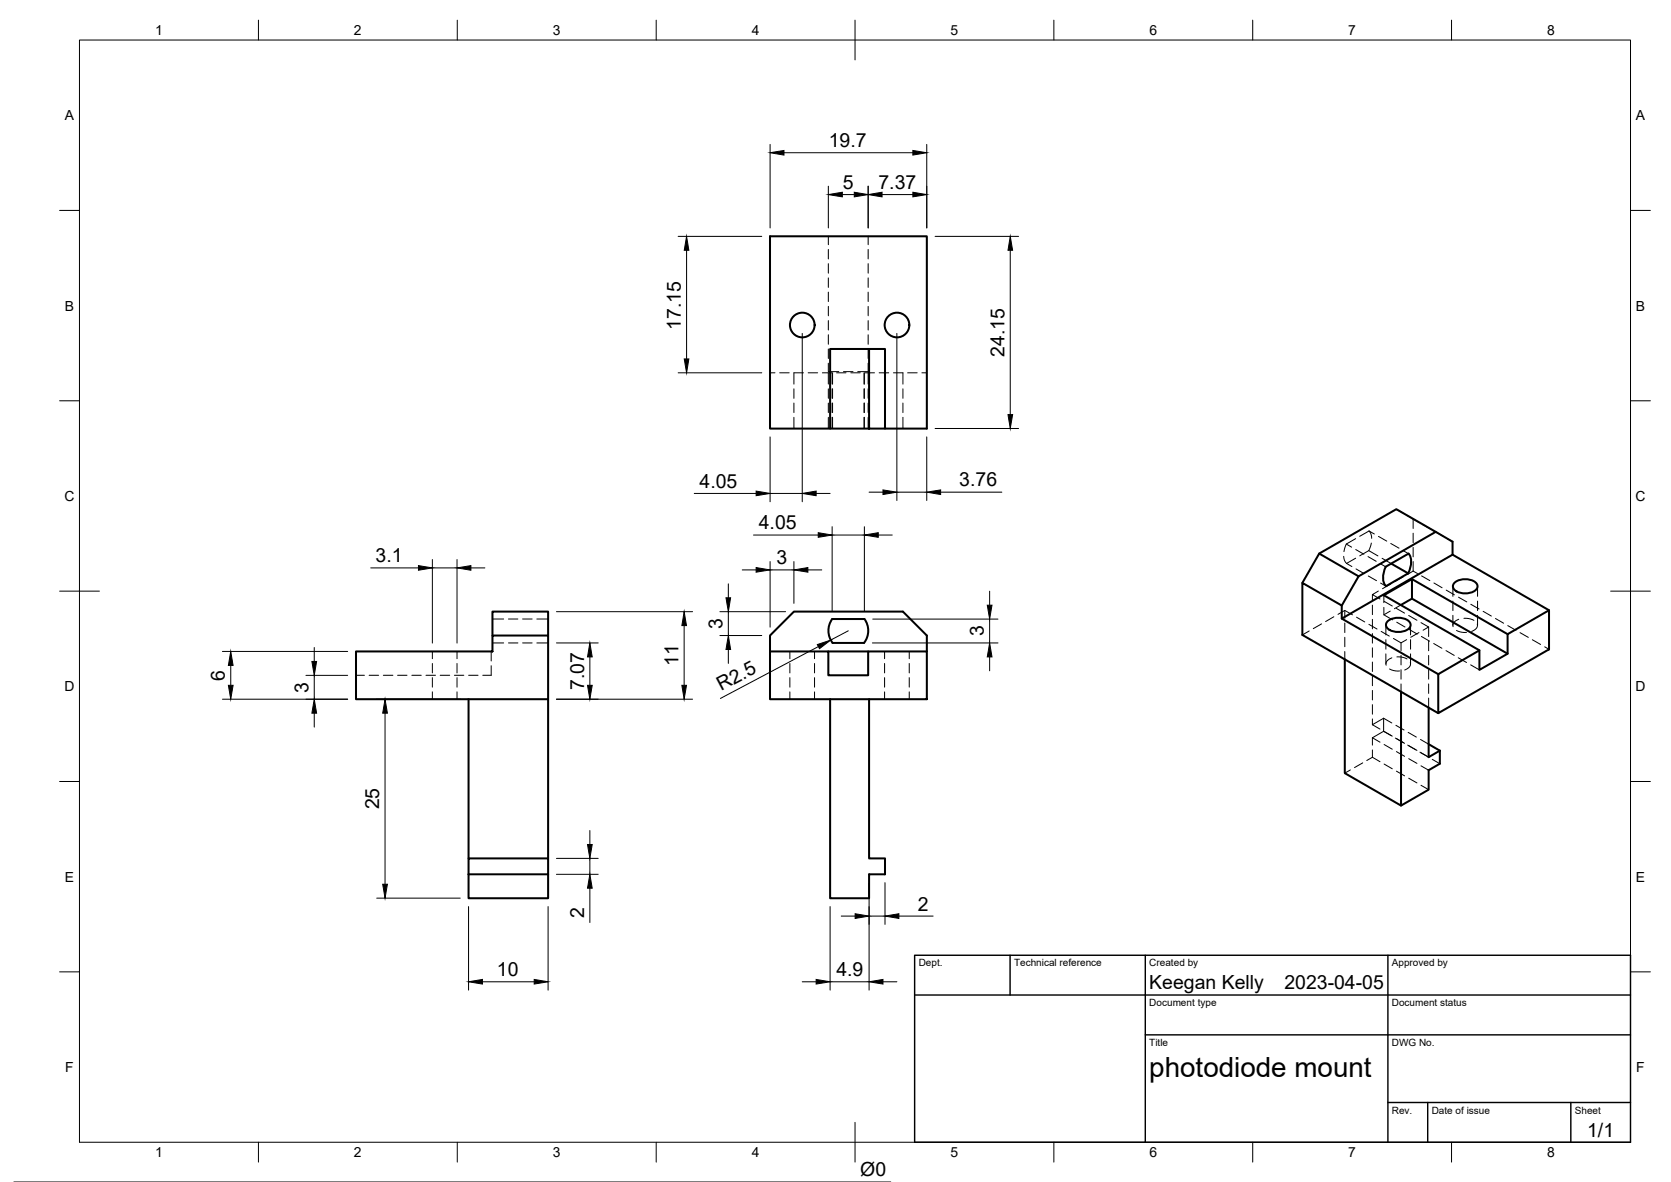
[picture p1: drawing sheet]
<svg xmlns="http://www.w3.org/2000/svg" width="420mm" height="297mm" viewBox="0 0 420 297" stroke-linecap="round" stroke-linejoin="round" font-family="sans-serif">
<!-- layer: Visible -->
<g fill="none" stroke="#000" stroke-width=".51">
<path d="M218.5 87.7v20h4v-20h-13.8v20h9.8M208.7 107.7h-15.1v-48.3h39.4v48.3h-10.5M331.7 139.1l19.4-11.1 9.9 5.7-19.4 11.1M361 133.7l4.2 2.4v3.3l24.3 14M365.2 139.4l-27.8 16.1M123.8 159.7v-6h14v6M217.4 155.6a5 5 0 0 1-.1 6h-8a5 5 0 0 1 0-6h8M327.5 146.5l4.2-7.4 9.9 5.7-4.2 7.4M348.4 142.4l5.7-3.3a4.5 4.5 0 0 1 0 5l-5.6 3.2a4.4 4.4 0 0 1-.1-4.9zM348.9 156.1a4.2 4.2 0 0 1 5.7 .5 1.87 1.87 0 0 1-2 2.1l-1.4 .1a2.62 2.62 0 0 1-2.7-1.8zM349.8 141.6l4.3 2.5M355 145.5l-7 4.1 24 13.8"/>
<path d="M355 150.4l-2.8 1.6M365.7 146.5a4.2 4.2 0 0 1 5.7 .4 1.87 1.87 0 0 1-2 2.1l-1.3 .1a2.62 2.62 0 0 1-2.8-1.8zM379.1 159.4l-24.1-13.9v4.9l24.1 13.9M89.5 163.7h34.3v-4h14v16h-48.3zM117.8 175.7v40M137.8 175.7v40M193.6 163.7h14.7v6h10v-6h14.7v12h-39.4zM193.6 163.7v-4l6-6h27.4l6 6v4M208.3 163.7h10M208.7 175.7v50h9.8v-6h4v-4h-4v-40M338.1 165.7v28.6l14.2 8.1M352.3 173.8v28.6l6.9-4v-4.8l2.8-1.7v-3.3"/>
<path d="M359.2 177.8v12.5l2.8-1.7M361.6 169.4l10.4-6v4.9l7.1-4v-4.9l10.4-6v9.8l-27.9 16zM361.6 169.4l-24.2-13.9v-3.3l-9.9-5.7v13.1l34.1 19.6M359.2 187l2.8 1.6M117.8 219.7v-4h20v4M117.8 219.7v6h20v-6M117.8 219.7h20"/>
<circle cx="201.7" cy="81.7" r="3.1"/>
<circle cx="225.5" cy="81.7" r="3.1"/>
</g>
<!-- layer: Hidden -->
<g fill="none" stroke="#000" stroke-width=".25">
<path d="M208.3 59.4v2.1M218.3 59.4v2.1M208.3 62.7v2.4M208.3 66.3v2.4M208.3 69.8v2.4M208.3 73.4v2.4M208.3 77v2.4M218.3 62.7v2.4M218.3 66.3v2.4M218.3 69.8v2.4M218.3 73.4v2.4M218.3 77v2.4"/>
<path d="M193.6 93.7h1.3M196 93.7h2.4M199.6 97.7v2.4M202 93.7h-2.4v2.8M203.2 93.7h2.4M206.8 93.7h2.3M208.3 80.6v2.3M208.3 84.1v2.4M208.3 87.7v2.4M208.3 91.3v2.1h2.6M208.3 93.7v2.8M208.3 97.7v2.4"/>
<path d="M209.2 93.7v2.8M209.2 97.7v2.4M209.3 93.7v2.8M209.3 97.7v2.4M210.4 93.7h2.3M212.1 93.4h2.4M213.9 93.7h2.4M217.3 93.7v2.8M217.3 97.7v2.4M217.5 93.7h2.4M218.3 80.6v2.3M218.3 84.1v2.4"/>
<path d="M218.3 87.7v2.4M218.3 91.3v2.1h-2.6M218.3 93.7v2.8M218.3 97.7v2.4M221.1 93.7h2.4M224.6 93.7h2.4v2.8M227 97.7v2.4M228.2 93.7h2.4M231.8 93.7h1.2M199.6 101.3v2.4M199.6 104.9v2.8M208.3 101.3v2.4"/>
<path d="M208.3 104.9v2.8M209.2 101.3v2.4M209.2 104.9v2.8M209.3 101.3v2.4M209.3 104.9v2.8M217.3 101.3v2.4M217.3 104.9v2.8M218.3 101.3v2.4M218.3 104.9v2.8M227 101.3v2.4M227 104.9v2.8M337.9 139.8l.2 1.2 .5 .6"/>
<path d="M338.5 136.7l-.6 1.9M338.5 136.7l1.4 .8M340.9 135.4l-2.4 1.3M340.9 138.1l2 1.2M344 139.9l2 1.2M344.2 138.4l-2.3 1.3M344.2 138.4l2.3 1.3M344.2 133.4l.5 .7 .2 1.2M344.2 133.4l-2.3 1.4M344.2 133.4l1.4 .8M344.8 136.5l-.6 1.9M346.6 134.8l2.1 1.2"/>
<path d="M349.7 136.6l2.1 1.2M351.1 128l1.6 .9M352.8 138.4l1.3 .7M353.7 129.5l3 1.7M355.3 130.4v2.4M355.3 134v2.4M355.3 137.6v2.3M357.7 131.8l2.1 1.2M360.8 133.6l2.1 1.2M363.9 135.3l1.3 .8M123.8 155.6h2.8M127.8 155.6h2.4"/>
<path d="M131.4 155.6h2.4M135 155.6h2.8M329.2 158.6l-1.7 1M332.3 156.8l-2.1 1.2M335.4 155l-2.1 1.2M336.4 154.4l1.7-1 2 1.1M338.1 153.4v2M338.1 156.6v2.4M338.6 141.6l1.3 .8M340.9 140.3l-2.3 1.3M341 143l2 1.2M341.1 155.1l2.1 1.2"/>
<path d="M344 144.7l2.1 1.2M344.2 156.9l2 1.2M345.1 149.4v1.5M345.1 152.1v2.4M345.1 155.6v2.4M345.1 159.2v2.4M346.6 148.5l-1.5 .9 1.9 1.1M347.1 141.7l1.3 .7M347.1 146.5l1.4 .8M347.3 158.7l2 1.2M347.5 140.3l2.3 1.3M348 152.6v1.9l2.2 1.3"/>
<path d="M348 149.6v1.9M348 151.1l2.1 1.2M348.5 157v2.6M349.6 153.6l-1.6 .9M349.7 146.8l-2.1 1.1M351.1 152.9l2.1 1.2M351.2 156.4l2.1 1.2M352.2 152l-1.6 1M352.8 145l-2.1 1.2M354.2 154.7l2.1 1.2M354.3 158.2l2.1 1.1M354.7 157v2.6"/>
<path d="M355.3 143.5l1.1 .6M355.3 141.1v2.4M355.3 143.5l-1.5 .9M356.8 159l-2.1 1.2M357.3 156.5l1.9 1.1-1.4 .8M357.4 159.9l2.1 1.2M357.4 144.7l2.1 1.2M359.2 157.6v2.4M360.6 146.5l2 1.2M363.6 148.3l2.1 1.2M365.3 147.3v2.6M365.3 151.1v2.3"/>
<path d="M365.3 154.6v2.5M366.2 158.4l1 .4 1.5 .1M366.7 150.1l2.1 1.2M366.8 155.6a1.65 1.65 0 0 0-1.4 1.9M368.1 155.4l1.2 .1 1.3 .4M369.8 151.9l2.1 1.1M371.5 156.8a1.59 1.59 0 0 1-1.5 1.9M371.5 147.3v2.6M371.5 151.1v2.3M371.5 154.6v2.5M372.9 153.6l2.1 1.2M376 155.4l2.1 1.2"/>
<path d="M379.1 157.2l2.1 1.2M382.2 159l2.1 1.2M89.5 169.7h2.1M92.8 169.7h2.4M96.4 169.7h2.4M100 169.7h2.3M103.5 169.7h2.4M107.1 169.7h2.4M108.7 163.7v1.8M108.7 166.7v2.4M108.7 170.3v2.4M108.7 173.9v1.8"/>
<path d="M110.7 169.7h2.4M114.3 169.7h2.3M114.9 163.7v1.8M114.9 166.7v2.4M114.9 170.3v2.4M114.9 173.9v1.8M117.8 169.7h2.4M123.5 163.7v2.4M123.5 167.3v2.4h-2.1M123.8 161.6h2.8M127.8 161.6h2.4M131.4 161.6h2.4"/>
<path d="M135 161.6h2.8M198.6 163.7v1.8M198.6 166.7v2.4M198.6 170.3v2.4M198.6 173.9v1.8M204.8 163.7v1.8M204.8 166.7v2.4M204.8 170.3v2.4M204.8 173.9v1.8M222.4 163.7v1.8M222.4 166.7v2.4M222.4 170.3v2.4"/>
<path d="M222.4 173.9v1.8M228.6 163.7v1.8M228.6 166.7v2.4M228.6 170.3v2.4M228.6 173.9v1.8M338.1 160.2v2.3M338.1 163.7v2M345.1 162.8v2.4M345.1 166.4v2.3M345.1 169.9v2.4M345.1 173.5v2.4M345.1 177.1v2.4"/>
<path d="M348.5 160.7v2.4M348.5 164.3v2.5M349.4 168.1l1 .4 1.5 .1M350 165.3a1.65 1.65 0 0 0-1.5 1.9M350.4 160.5l1.9 1.1 1.4-.9M351.2 165.1h1.3l1.3 .5M352.3 161.6v1.9M352.3 164.7v2.4M352.3 168.3v2.4M352.3 171.9v1.9M354.6 166.5a1.55 1.55 0 0 1-1.4 1.9M354.7 160.7v2.4"/>
<path d="M354.7 164.3v2.5M359.2 161.1v2.4M359.2 164.7v2.4M359.2 168.3v2.4M359.2 171.9v2.4M359.2 175.4v2.4M360.5 161.7l2 1.2M363.6 163.5l2.1 1.2M366.7 165.3l2 1.2M369.8 167.1l2.2 1.2M385.3 160.8l2.1 1.2M388.4 162.5l1.1 .7"/>
<path d="M339.5 193.5l-1.4 .8M342.6 191.7l-2 1.2M345.1 185.4l1.9 1.1M345.1 182.1l1.9 1.1M345.1 180.7v1.4M345.1 185.4v1.8M345.1 188.5v1.8M345.1 190.3l1.9 1.1M345.1 190.3l-1.4 .8M347.9 183.8l-2.8 1.6M347.9 183.8l1.9 1.1M347.9 180.5l2 1.2"/>
<path d="M347.9 180.5l-2.8 1.6M347.9 180.5v3.3M348 187.1l2.1 1.2M348 183.8l2.1 1.2M348 192l2.1 1.2M350.8 185.5l2.1 1.2M351 182.3l2 1.2M351.1 188.9l2.1 1.2M351.1 185.6l2.1 1.2M351.1 193.8l2.1 1.2M353.9 187.2l2.1 1.2M354.1 184.1l2 1.1"/>
<path d="M354.2 190.7l2.1 1.1M354.2 187.4l2.1 1.2M354.2 195.6l2.1 1.2M357 189l2.1 1.2M357.2 185.8l2 1.2M357.3 192.5l1.9 1.1M357.3 189.2l1.9 1.1M357.3 197.3l1.9 1.1M360.1 190.8l1.9 1.1"/>
</g>
<!-- layer: BORDER -->
<g fill="none" stroke="#000" stroke-width=".25">
<path d="M20 10.1h390v276.9h-390zM65 5.1v5M115 5.1v5M165 5.1v5M215 5.1v10M265 5.1v5M315 5.1v5M365 5.1v5M15 52.9h5M410 52.9h5M15 100.7h5M410 100.7h5"/>
<path d="M15 148.6h10M405 148.6h10M15 196.4h5M410 196.4h5M15 244.2h5M410 244.2h5M65 287v5M115 287v5M165 287v5M215 282.1v9.9M265 287v5M315 287v5"/>
<path d="M365 287v5"/>
</g>
<!-- layer: TITLEBLOCK -->
<path d="M230 240.1h180v46.9h-180zM230 250h180M254 240.1v9.9M288 240.1v46.9M349 240.1v46.9M288 260.1h122M349 277.1h61M359 277.1v9.9M395 277.1v9.9" fill="none" stroke="#000" stroke-width=".36"/>
<!-- layer: FD_Dimensions -->
<g fill="none" stroke="#000" stroke-width=".25">
<path d="M193.6 36.3v21M197.1 38.4h32.4M233 36.3v21M170.5 59.4h21M208.3 46.8v10.5M211.8 48.9h3M218.3 46.8v10.5M221.8 48.9h7.7M235.1 59.4h21M172.6 62.9v27.3M254 62.9v41.3M170.5 93.7h21"/>
<path d="M201.7 83.8v42.3M225.5 83.8v42M193.6 109.8v16.3M233 109.8v16M235.1 107.7h21M174.6 124h15.5M189.5 134.5h16.2M193.6 124h8.1M205.2 124h3.5M209.2 132.4v21.1M209.2 134.5h8.1M217.3 132.4v21.1"/>
<path d="M218.5 123.7h3.5M220.8 134.5h3.5M225.5 123.7h7.5M236.5 123.7h15.4M93.2 142.7h12M108.7 140.6v21M108.7 142.7h6.2M114.9 140.6v21M118.4 142.7h3.5M139.9 153.7h34.2M172 157.2v15M181 153.7h16.5"/>
<path d="M181 159.7h10.5M183.1 146.7v3.5M183.1 153.7v6M186.6 143.2h3.5M193.6 141.1v16.5M193.6 143.2h6M199.6 141.1v10.5M203.1 143.2h3.5M213.3 158.5l-4.4 2.4M219.4 155.6h31.5M248.8 148.6v3.5M248.8 155.6v6"/>
<path d="M55.9 175.7h31.5M55.9 163.7h31.5M58 167.2v5M76.9 169.7h10.5M79 162.7v3.5M79 169.7v6M79 179.2v3.5M94.7 175.7h21M96.8 179.2v43M139.9 175.7h34.2M139.9 161.6h10.5M148.3 165.1v7.1"/>
<path d="M183.1 163.2v3.5M205.8 162.5l-24.7 13M219.4 161.6h31.5M248.8 165.1v3.5M139.9 215.7h10.5M139.9 219.7h10.5M148.3 208.7v3.5M148.3 215.7v4M94.7 225.7h21M117.8 227.8v21M137.8 227.8v21M148.3 223.2v8.6"/>
<path d="M208.7 227.8v21M211.5 230.2h3.5M218.5 221.8v27M218.5 230.2h4M222.5 221.8v10.5M226 230.2h8.6M121.3 246.7h13M201.7 246.7h3.5M208.7 246.7h9.8M222 246.7h3.5M3.5 297h220.5"/>
</g>
<g fill="#000" stroke="#000" stroke-width=".25">
<path d="M193.6 38.4l3.5-.6v1.2zM229.5 37.8l3.5 .6-3.5 .6zM208.3 48.9l3.5-.6v1.2zM214.8 48.3l3.5 .6-3.5 .6zM218.3 48.9l3.5-.6v1.2zM229.5 48.3l3.5 .6-3.5 .6zM172.6 59.4l.6 3.5h-1.2zM254 59.4l.6 3.5h-1.2zM172 90.2h1.2l-.6 3.5zM253.4 104.2h1.2l-.6 3.5zM190.1 123.4l3.5 .6-3.5 .6zM201.7 124l3.5-.6v1.2z"/>
<path d="M205.7 133.9l3.5 .6-3.5 .5zM217.3 134.5l3.5-.6v1.1zM222 123.1l3.5 .6-3.5 .6zM233 123.7l3.5-.6v1.2zM105.2 142.1l3.5 .6-3.5 .6zM114.9 142.7l3.5-.6v1.2zM172 153.7l.6 3.5h-1.2zM182.5 150.2h1.2l-.6 3.5zM190.1 142.6l3.5 .6-3.5 .6zM199.6 143.2l3.5-.6v1.2zM248.2 152.1h1.2l-.6 3.5zM58 163.7l.6 3.5h-1.2z"/>
<path d="M57.4 172.2h1.2l-.6 3.5zM78.4 166.2h1.2l-.6 3.5zM79 175.7l.6 3.5h-1.2zM96.8 175.7l.6 3.5h-1.2zM148.3 161.6l.6 3.5h-1.2zM147.7 172.2h1.2l-.6 3.5zM171.4 172.2h1.2l-.6 3.5zM183.1 159.7l.6 3.5h-1.2zM205.5 162l3.4-1.1-2.8 2.1zM248.8 161.6l.6 3.5h-1.2zM147.7 212.2h1.2l-.6 3.5zM96.2 222.2h1.2l-.6 3.5z"/>
<path d="M148.3 219.7l.6 3.5h-1.2zM215 229.6l3.5 .6-3.5 .6zM222.5 230.2l3.5-.6v1.2zM117.8 246.7l3.5-.6v1.2zM134.3 246.1l3.5 .6-3.5 .6zM205.2 246.1l3.5 .6-3.5 .6zM218.5 246.7l3.5-.6v1.2z"/>
</g>
<text font-size="7" x="289" y="270.6">photodiode mount</text>
<g font-size="4.9">
<text x="208.4" y="36.9">19.7</text>
<text x="211.9" y="47.4">5</text>
<text x="220.9" y="47.4">7.37</text>
<text x="171.2" y="82.8" transform="rotate(-90 171.2 82.8)">17.15</text>
<text x="252.6" y="89.6" transform="rotate(-90 252.6 89.6)">24.15</text>
<text x="175.9" y="122.5">4.05</text>
<text x="241.2" y="122.2">3.76</text>
<text x="190.8" y="133">4.05</text>
<text x="94.4" y="141.3">3.1</text>
<text x="195.3" y="141.8">3</text>
<text x="181.7" y="158.1" transform="rotate(-90 181.7 158.1)">3</text>
<text x="247.4" y="159.9" transform="rotate(-90 247.4 159.9)">3</text>
<text x="170.6" y="167.2" transform="rotate(-90 170.6 167.2)">11</text>
<text x="56.6" y="171.1" transform="rotate(-90 56.6 171.1)">6</text>
<text x="146.9" y="173.4" transform="rotate(-90 146.9 173.4)">7.07</text>
<text x="181.4" y="173.8" transform="rotate(-28 181.4 173.8)">R2.5</text>
<text x="77.6" y="174.1" transform="rotate(-90 77.6 174.1)">3</text>
<text x="95.4" y="203.4" transform="rotate(-90 95.4 203.4)">25</text>
<text x="146.9" y="230.6" transform="rotate(-90 146.9 230.6)">2</text>
<text x="230.8" y="228.8">2</text>
<text x="124.9" y="245.3">10</text>
<text x="210.3" y="245.3">4.9</text>
<text x="289" y="248.5">Keegan Kelly</text>
<text x="323" y="248.5">2023-04-05</text>
<text x="399.1" y="285.7">1/1</text>
<text x="216.3" y="295.5">Ø0</text>
</g>
<g font-size="3.5">
<text x="39" y="8.8">1</text>
<text x="89" y="8.8">2</text>
<text x="139" y="8.8">3</text>
<text x="189" y="8.8">4</text>
<text x="239" y="8.8">5</text>
<text x="289" y="8.8">6</text>
<text x="339" y="8.8">7</text>
<text x="389" y="8.8">8</text>
<text x="16.3" y="30.2">A</text>
<text x="411.3" y="30.2">A</text>
<text x="16.3" y="78">B</text>
<text x="411.3" y="78">B</text>
<text x="16.2" y="125.9">C</text>
<text x="411.2" y="125.9">C</text>
<text x="16.2" y="173.7">D</text>
<text x="411.2" y="173.7">D</text>
<text x="16.3" y="221.6">E</text>
<text x="411.3" y="221.6">E</text>
<text x="16.4" y="269.4">F</text>
<text x="411.4" y="269.4">F</text>
<text x="39" y="290.8">1</text>
<text x="89" y="290.8">2</text>
<text x="139" y="290.8">3</text>
<text x="189" y="290.8">4</text>
<text x="239" y="290.8">5</text>
<text x="289" y="290.8">6</text>
<text x="339" y="290.8">7</text>
<text x="389" y="290.8">8</text>
</g>
<g font-size="2.5">
<text x="231" y="242.9">Dept.</text>
<text x="255" y="242.9">Technical reference</text>
<text x="289" y="242.9">Created by</text>
<text x="350" y="242.9">Approved by</text>
<text x="289" y="252.8">Document type</text>
<text x="350" y="252.8">Document status</text>
<text x="289" y="262.9">Title</text>
<text x="350" y="262.9">DWG No.</text>
<text x="350" y="279.9">Rev.</text>
<text x="360" y="279.9">Date of issue</text>
<text x="396" y="279.9">Sheet</text>
</g>
</svg>
